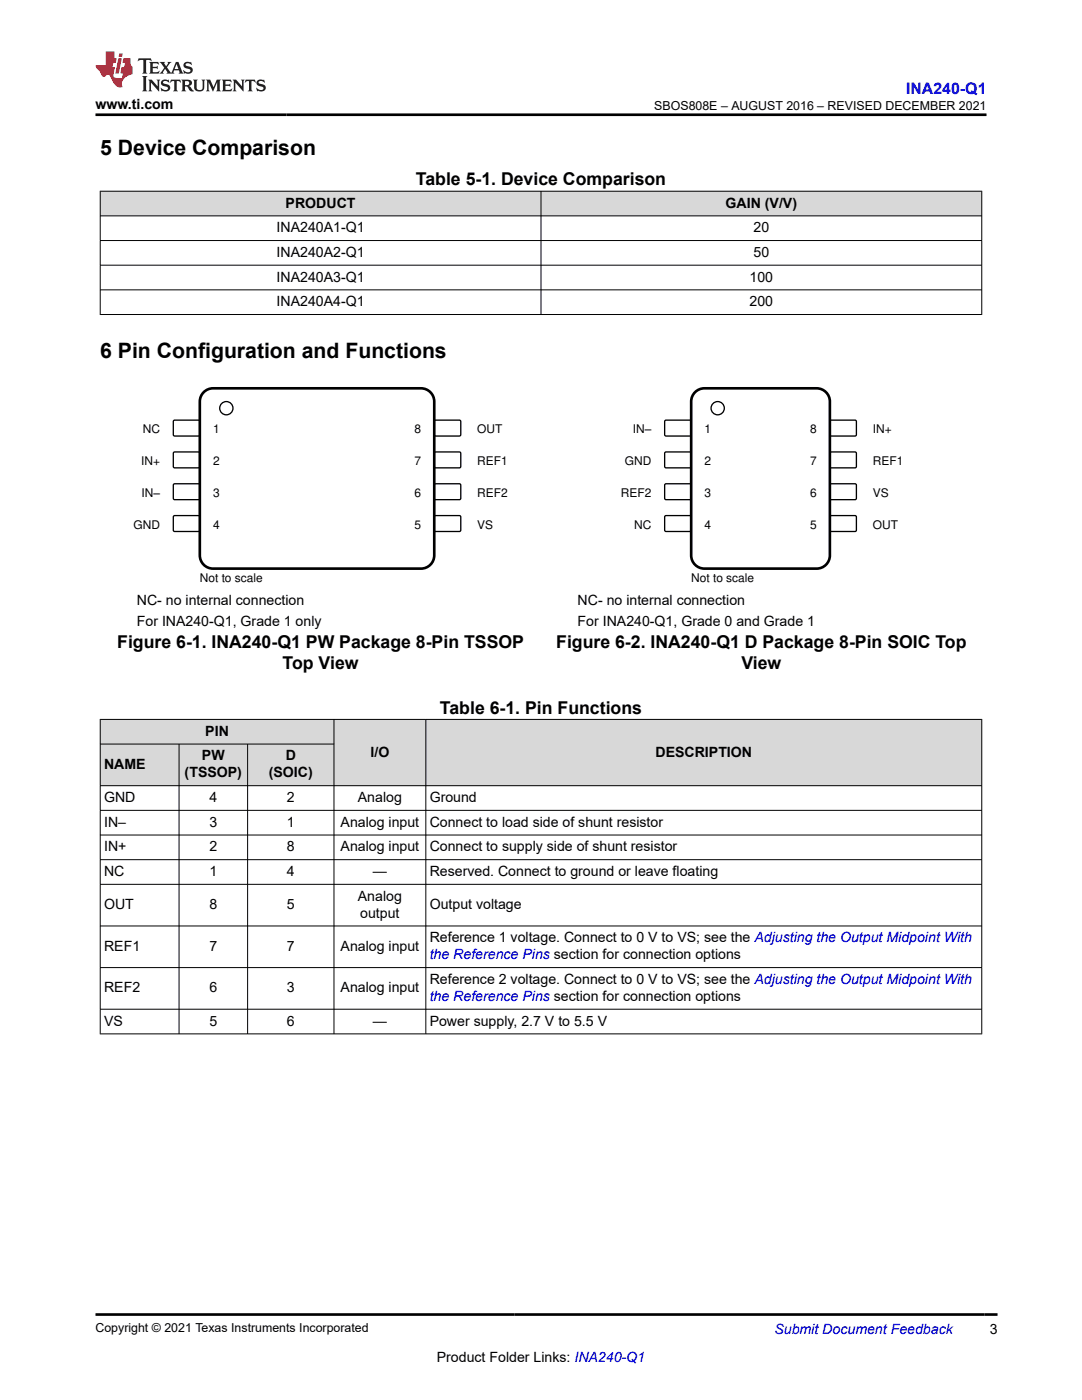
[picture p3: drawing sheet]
<svg xmlns="http://www.w3.org/2000/svg" width="216mm" height="279mm" viewBox="0 0 216 279" stroke-linecap="round" stroke-linejoin="round" font-family="sans-serif">
<g fill="#d8d8d8">
<path d="M20 38.2h175.9v4.9h-175.9z" fill-rule="evenodd"/>
<path d="M20.1 38.2h87.8v4.8h-87.8z" fill-rule="evenodd"/>
<path d="M108 38.2h87.8v4.8h-87.8z" fill-rule="evenodd"/>
</g>
<path d="M19.9 38.2h176.1M20 38.1v24.7M107.9 38.1v24.7M195.9 38.1v24.7M19.9 43.1h176.1M19.9 48h176.1M19.9 52.9h176.1M19.9 57.8h176.1M19.9 62.8h176.1" fill="none" stroke="#000" stroke-width=".2"/>
<path d="M34.6 84l.2-.2 4.9 .1 .2 .2-.1 2.8-.2 .1h-4.9l-.1-.2z" fill-rule="evenodd" fill="#fff"/>
<path d="M34.6 84l.2-.2 4.9 .1 .2 .2-.1 2.8-.2 .1h-4.9l-.1-.2z" fill="none" stroke="#000" stroke-width=".26"/>
<path d="M86.8 83.9h5l.1 .2v2.8l-.2 .1h-4.9l-.1-.2v-2.7z" fill-rule="evenodd" fill="#fff"/>
<path d="M86.8 83.9h5l.1 .2v2.8l-.2 .1h-4.9l-.1-.2v-2.7z" fill="none" stroke="#000" stroke-width=".26"/>
<path d="M34.6 90.3l.2-.1h4.9l.2 .3-.1 2.7-.2 .2-4.9-.1-.1-.2z" fill-rule="evenodd" fill="#fff"/>
<path d="M34.6 90.3l.2-.1h4.9l.2 .3-.1 2.7-.2 .2-4.9-.1-.1-.2z" fill="none" stroke="#000" stroke-width=".26"/>
<path d="M86.8 90.2h5l.1 .3v2.7l-.2 .2-4.9-.1-.1-.2v-2.6z" fill-rule="evenodd" fill="#fff"/>
<path d="M86.8 90.2h5l.1 .3v2.7l-.2 .2-4.9-.1-.1-.2v-2.6z" fill="none" stroke="#000" stroke-width=".26"/>
<path d="M34.6 96.7l.2-.2 4.9 .1 .2 .2-.1 2.8-.2 .1h-4.9l-.1-.2z" fill-rule="evenodd" fill="#fff"/>
<path d="M34.6 96.7l.2-.2 4.9 .1 .2 .2-.1 2.8-.2 .1h-4.9l-.1-.2z" fill="none" stroke="#000" stroke-width=".26"/>
<path d="M86.8 96.6h5l.1 .2v2.8l-.2 .1h-4.9l-.1-.2v-2.7z" fill-rule="evenodd" fill="#fff"/>
<path d="M86.8 96.6h5l.1 .2v2.8l-.2 .1h-4.9l-.1-.2v-2.7z" fill="none" stroke="#000" stroke-width=".26"/>
<path d="M34.6 103l.2-.1h4.9l.2 .3-.1 2.7-.2 .2-4.9-.1-.1-.2z" fill-rule="evenodd" fill="#fff"/>
<path d="M34.6 103l.2-.1h4.9l.2 .3-.1 2.7-.2 .2-4.9-.1-.1-.2z" fill="none" stroke="#000" stroke-width=".26"/>
<path d="M86.8 102.9h5l.1 .3v2.7l-.2 .2-4.9-.1-.1-.2v-2.6z" fill-rule="evenodd" fill="#fff"/>
<g fill="none" stroke="#000" stroke-width=".26">
<path d="M86.8 102.9h5l.1 .3v2.7l-.2 .2-4.9-.1-.1-.2v-2.6z"/>
<circle cx="45.2" cy="81.5" r="1.32"/>
</g>
<path d="M40.5 78.5a2.64 2.64 0 0 1 2-1h41.5a2.65 2.65 0 0 1 2.7 2.6v30.7a2.65 2.65 0 0 1-2.7 2.7h-41.5a2.65 2.65 0 0 1-2.6-2.7v-30.7v-.6z" fill="none" stroke="#000" stroke-width=".53"/>
<path d="M132.8 83.9h5l.1 .2v2.8l-.2 .1h-4.9l-.2-.2v-2.7z" fill-rule="evenodd" fill="#fff"/>
<path d="M132.8 83.9h5l.1 .2v2.8l-.2 .1h-4.9l-.2-.2v-2.7z" fill="none" stroke="#000" stroke-width=".26"/>
<path d="M165.7 83.9h5.1l.1 .2-.1 2.8-.2 .1h-4.9l-.1-.2v-2.7z" fill-rule="evenodd" fill="#fff"/>
<path d="M165.7 83.9h5.1l.1 .2-.1 2.8-.2 .1h-4.9l-.1-.2v-2.7z" fill="none" stroke="#000" stroke-width=".26"/>
<path d="M132.8 90.2h5l.1 .3v2.7l-.2 .2-4.9-.1-.2-.2v-2.6z" fill-rule="evenodd" fill="#fff"/>
<path d="M132.8 90.2h5l.1 .3v2.7l-.2 .2-4.9-.1-.2-.2v-2.6z" fill="none" stroke="#000" stroke-width=".26"/>
<path d="M165.7 90.2h5.1l.1 .3-.1 2.7-.2 .2-4.9-.1-.1-.2v-2.6z" fill-rule="evenodd" fill="#fff"/>
<path d="M165.7 90.2h5.1l.1 .3-.1 2.7-.2 .2-4.9-.1-.1-.2v-2.6z" fill="none" stroke="#000" stroke-width=".26"/>
<path d="M132.8 96.6h5l.1 .2v2.8l-.2 .1h-4.9l-.2-.2v-2.7z" fill-rule="evenodd" fill="#fff"/>
<path d="M132.8 96.6h5l.1 .2v2.8l-.2 .1h-4.9l-.2-.2v-2.7z" fill="none" stroke="#000" stroke-width=".26"/>
<path d="M165.7 96.6h5.1l.1 .2-.1 2.8-.2 .1h-4.9l-.1-.2v-2.7z" fill-rule="evenodd" fill="#fff"/>
<path d="M165.7 96.6h5.1l.1 .2-.1 2.8-.2 .1h-4.9l-.1-.2v-2.7z" fill="none" stroke="#000" stroke-width=".26"/>
<path d="M132.8 102.9h5l.1 .3v2.7l-.2 .2-4.9-.1-.2-.2v-2.6z" fill-rule="evenodd" fill="#fff"/>
<path d="M132.8 102.9h5l.1 .3v2.7l-.2 .2-4.9-.1-.2-.2v-2.6z" fill="none" stroke="#000" stroke-width=".26"/>
<path d="M165.7 102.9h5.1l.1 .3-.1 2.7-.2 .2-4.9-.1-.1-.2v-2.6z" fill-rule="evenodd" fill="#fff"/>
<g fill="none" stroke="#000" stroke-width=".26">
<path d="M165.7 102.9h5.1l.1 .3-.1 2.7-.2 .2-4.9-.1-.1-.2v-2.6z"/>
<circle cx="143.2" cy="81.5" r="1.32"/>
</g>
<path d="M138.5 78.5a2.64 2.64 0 0 1 2.1-1h22.3a2.65 2.65 0 0 1 2.7 2.6v30.7a2.65 2.65 0 0 1-2.7 2.7h-22.3a2.65 2.65 0 0 1-2.7-2.7v-30.7l.1-.6z" fill="none" stroke="#000" stroke-width=".53"/>
<g fill="#d8d8d8">
<path d="M20 143.6h175.9v4.9h-175.9z" fill-rule="evenodd"/>
<path d="M20.1 143.6h46.5v4.8h-46.5z" fill-rule="evenodd"/>
<path d="M66.7 143.6h18.2v13.1h-18.2z" fill-rule="evenodd"/>
<path d="M85 143.6h110.8v13.1h-110.8z" fill-rule="evenodd"/>
<path d="M20.1 148.6h15.6v8.1h-15.6z" fill-rule="evenodd"/>
<path d="M35.8 148.6h13.5v8.1h-13.5z" fill-rule="evenodd"/>
<path d="M49.5 148.6h17.1v8.1h-17.1z" fill-rule="evenodd"/>
</g>
<g fill="none" stroke="#000" stroke-width=".2">
<path d="M19.9 143.6h176.1M19.9 148.5h46.8M20 143.5v62.9M35.7 148.5v57.9M49.4 148.5v57.9M66.6 143.5v62.9M85 143.5v62.9M195.9 143.5v62.9M196 156.8h-176.1M19.9 161.7h176.1M19.9 166.6h176.1M19.9 171.6h176.1"/>
<path d="M19.9 176.5h176.1M19.9 184.8h176.1M19.9 193.1h176.1M19.9 201.4h176.1M19.9 206.3h176.1"/>
</g>
<path d="M27.7 11.6l-.2 .6 .5-.2h.6v.1v2.2l-.2 .4h1l-.2-.4v-2.2v-.1h.5l.5 .2-.1-.6zM29.8 12.4l.2 .3v1.6l-.2 .4h1.9l.1-.6a1.08 1.08 0 0 1-1.3 .2v-.7h.6l.4 .2v-.7l-.4 .2h-.6v-.5l.2-.2a1 1 0 0 1 1 .3l-.1-.5zM31.8 12.4l1 1.1-1 1.2h.9l-.2-.2 .4-.8 .5 .8-.2 .2h1.6l-.2-.2 .1-.5h1l.1 .5-.1 .2h.9l-.2-.4-.8-1.9h-.5l-1 2.1-.8-1.1 .9-1h-.8l.2 .2-.5 .6-.3-.6 .1-.2zM35.2 12.8l.4 1h-.8zM36.8 12.5a.65 .65 0 0 0-.2 .7 .65 .65 0 0 0 .6 .5l.7 .1 .1 .3a.79 .79 0 0 1-.7 .4 .79 .79 0 0 1-.7-.5l.1 .7 .2-.1a.93 .93 0 0 0 1.1 0 .93 .93 0 0 0 .4-.9 1.46 1.46 0 0 0-1.2-.6l-.1-.3a1.09 1.09 0 0 1 1.2 .2l-.2-.6-.1 .1-.6-.2zM28.4 15.2l.2 .4v2.2l-.2 .4h1l-.2-.4v-2.2l.2-.4zM29.6 15.9l.2 .4v1.5l-.2 .4h.8l-.3-.4v-1.3l1.7 1.8v-2l.2-.4h-.8l.2 .2 .1 1.1-1.2-1.3zM32.3 16a.65 .65 0 0 0-.2 .8 .65 .65 0 0 0 .7 .4l.6 .2 .1 .2a.79 .79 0 0 1-.7 .4 .79 .79 0 0 1-.7-.5l.1 .7 .2-.1a.93 .93 0 0 0 1.1 .1 .93 .93 0 0 0 .4-1 1.46 1.46 0 0 0-1.2-.5l-.1-.4a1.09 1.09 0 0 1 1.2 .2l-.2-.6-.1 .1-.6-.1zM34.1 15.9l-.1 .6a.63 .63 0 0 1 .7-.3l.1 1.6-.3 .4h1l-.2-.4v-1.6a.66 .66 0 0 1 .8 .3l-.1-.6zM36.2 15.9l.2 .4v1.5l-.2 .4h.9l-.2-.2v-.7h.5l.1 .2a.79 .79 0 0 0 1.2 .6l-1-.9a.61 .61 0 0 0 .6-.6 .61 .61 0 0 0-.5-.7zM36.9 16.2h.2a.47 .47 0 0 1 .5 .1 .47 .47 0 0 1 .1 .5l-.2 .1-.6 .1zM38.5 15.9l.2 .2a2.27 2.27 0 0 0 .4 2 1.04 1.04 0 0 0 1.7-.7v-1.3l.2-.2h-.8l.2 .4v1.1a.6 .6 0 0 1-.6 .6 .6 .6 0 0 1-.6-.6v-1.1l.3-.4zM41.1 15.9l.2 .4v1.5l-.2 .4h.7l-.2-.4v-1.4l.9 1.9 .8-1.9v1.4l-.2 .4h1l-.3-.4v-1.5l.3-.4h-.8l-.7 1.5-.7-1.5zM44.3 15.9l.2 .4v1.5l-.2 .4h1.9l.1-.6a1.09 1.09 0 0 1-1.3 .2v-.7h.6l.4 .2v-.6l-.4 .2h-.6v-.6l.2-.1a1.01 1.01 0 0 1 1 .3l-.1-.6zM46.4 15.9l.3 .4v1.5l-.3 .4h.8l-.2-.4v-1.3l1.6 1.8v-2l.2-.4h-.7l.2 .2v1.1l-1.2-1.3zM49 15.9l-.1 .6a.63 .63 0 0 1 .8-.3v1.6l-.3 .4h1l-.2-.4v-1.6a.66 .66 0 0 1 .8 .3l-.1-.6zM51.4 16a.65 .65 0 0 0-.2 .8 .65 .65 0 0 0 .6 .4l.6 .2 .2 .2a.79 .79 0 0 1-.8 .4 .79 .79 0 0 1-.6-.5l.1 .7 .2-.1a.93 .93 0 0 0 1 .1 .93 .93 0 0 0 .5-1 1.46 1.46 0 0 0-1.3-.5l-.1-.4a1.09 1.09 0 0 1 1.3 .2l-.2-.6-.2 .1-.5-.1z" fill="#231f20"/>
<path d="M21.1 10.3v2.7h-2.1l.1 .4 .9 1a.95 .95 0 0 0 .9 .9 .59 .59 0 0 1 .6-.4 .59 .59 0 0 1 .5 .3l.4 .8a1.59 1.59 0 0 0 2.1 1.4 1.61 1.61 0 0 1 1-2.3l1-.3-.1-1.5a1.59 1.59 0 0 1-.4-1.7h-1.4l-.2 .9h.5l-.1 .9h-.5l-.2 .9v.3l.4 .1-.2 .9h-.6a.73 .73 0 0 1-1.1-.7l.3-1.5h-.5l.2-.9h.5l.2-.9h-.5v-1.3zM23.6 11.6l-.6 3.1h.7l.6-3.1zM23.8 10.7l-.1 .6h.7l.1-.6z" fill="#ed1c24"/>
<path d="M19 22.9h177.8M19.1 262.3h179.9" fill="none" stroke="#000" stroke-width=".53"/>
<g font-size="4.2">
<text x="20" y="30.9">5 Device Comparison</text>
<text x="20" y="71.4">6 Pin Configuration and Functions</text>
</g>
<g font-size="3.5">
<text x="83" y="37">Table 5-1. Device Comparison</text>
<text x="23.4" y="129.4">Figure 6-1. INA240-Q1 PW Package 8-Pin TSSOP</text>
<text x="111" y="129.4">Figure 6-2. INA240-Q1 D Package 8-Pin SOIC Top</text>
<text x="56.4" y="133.6">Top View</text>
<text x="147.9" y="133.6">View</text>
<text x="87.8" y="142.4">Table 6-1. Pin Functions</text>
</g>
<text font-size="3.2" fill="#00f" x="180.8" y="18.7">INA240-Q1</text>
<g font-size="2.8">
<text x="19" y="21.8">www.ti.com</text>
<text x="57" y="41.4">PRODUCT</text>
<text x="144.8" y="41.4">GAIN (V/V)</text>
<text x="55.2" y="46.4">INA240A1-Q1</text>
<text x="150.4" y="46.4">20</text>
<text x="55.2" y="51.3">INA240A2-Q1</text>
<text x="150.4" y="51.3">50</text>
<text x="55.2" y="56.2">INA240A3-Q1</text>
<text x="149.6" y="56.2">100</text>
<text x="55.2" y="61.1">INA240A4-Q1</text>
<text x="149.6" y="61.1">200</text>
<text x="27.3" y="120.7">NC- no internal connection</text>
<text x="27.3" y="124.9">For INA240-Q1, Grade 1 only</text>
<text x="115.3" y="120.7">NC- no internal connection</text>
<text x="115.3" y="124.9">For INA240-Q1, Grade 0 and Grade 1</text>
<text x="41" y="146.8">PIN</text>
<text x="20.8" y="153.5">NAME</text>
<text x="36.8" y="155.2">(TSSOP)</text>
<text x="40.3" y="151.8">PW</text>
<text x="53.6" y="155.2">(SOIC)</text>
<text x="57" y="151.8">D</text>
<text x="73.9" y="151">I/O</text>
<text x="130.8" y="151">DESCRIPTION</text>
<text x="20.8" y="160.1">GND</text>
<text x="41.8" y="160.1">4</text>
<text x="57.2" y="160.1">2</text>
<text x="71.4" y="160.1">Analog</text>
<text x="85.7" y="160.1">Ground</text>
<text x="20.8" y="165">IN–</text>
<text x="41.8" y="165">3</text>
<text x="57.2" y="165">1</text>
<text x="68" y="165">Analog input</text>
<text x="85.7" y="165">Connect to load side of shunt resistor</text>
<text x="20.8" y="169.9">IN+</text>
<text x="41.8" y="169.9">2</text>
<text x="57.2" y="169.9">8</text>
<text x="68" y="169.9">Analog input</text>
<text x="85.7" y="169.9">Connect to supply side of shunt resistor</text>
<text x="20.8" y="174.8">NC</text>
<text x="41.8" y="174.8">1</text>
<text x="57.2" y="174.8">4</text>
<text x="71.4" y="179.8">Analog</text>
<text x="74.4" y="174.8">—</text>
<text x="85.7" y="174.8">Reserved. Connect to ground or leave floating</text>
<text x="20.8" y="181.5">OUT</text>
<text x="41.8" y="181.5">8</text>
<text x="57.2" y="181.5">5</text>
<text x="71.9" y="183.1">output</text>
<text x="85.7" y="181.5">Output voltage</text>
<text x="20.8" y="189.8">REF1</text>
<text x="41.8" y="189.8">7</text>
<text x="57.2" y="189.8">7</text>
<text x="68" y="189.8">Analog input</text>
<text x="85.7" y="188.1">Reference 1 voltage. Connect to 0 V to VS; see the Adjusting the Output Midpoint With</text>
<text x="85.7" y="196.4">Reference 2 voltage. Connect to 0 V to VS; see the Adjusting the Output Midpoint With</text>
<text x="20.8" y="198.1">REF2</text>
<text x="41.8" y="198.1">6</text>
<text x="57.2" y="198.1">3</text>
<text x="68" y="198.1">Analog input</text>
<text x="20.8" y="204.7">VS</text>
<text x="41.8" y="204.7">5</text>
<text x="57.2" y="204.7">6</text>
<text x="74.4" y="204.7">—</text>
<text x="85.7" y="204.7">Power supply, 2.7 V to 5.5 V</text>
<text x="197.5" y="266.1">3</text>
<text x="87.2" y="271.7">Product Folder Links: INA240-Q1</text>
</g>
<g font-size="2.8" fill="#00f">
<text x="85.7" y="191.5">the Reference Pins section for connection options</text>
<text x="85.7" y="199.8">the Reference Pins section for connection options</text>
<text x="154.5" y="266.2">Submit Document Feedback</text>
</g>
<g font-size="2.5">
<text x="130.6" y="21.9">SBOS808E – AUGUST 2016 – REVISED DECEMBER 2021</text>
<text x="19" y="265.9">Copyright © 2021 Texas Instruments Incorporated</text>
</g>
<g font-size="2.4">
<text x="28.5" y="86.5">NC</text>
<text x="42.5" y="86.5">1</text>
<text x="82.7" y="86.5">8</text>
<text x="95.2" y="86.5">OUT</text>
<text x="126.3" y="86.5">IN±</text>
<text x="140.6" y="86.5">1</text>
<text x="161.6" y="86.5">8</text>
<text x="174.2" y="86.5">IN+</text>
<text x="28.2" y="92.8">IN+</text>
<text x="42.5" y="92.8">2</text>
<text x="82.7" y="92.8">7</text>
<text x="95.2" y="92.8">REF1</text>
<text x="124.7" y="92.8">GND</text>
<text x="140.6" y="92.8">2</text>
<text x="161.6" y="92.8">7</text>
<text x="174.2" y="92.8">REF1</text>
<text x="28.2" y="99.2">IN±</text>
<text x="42.5" y="99.2">3</text>
<text x="82.7" y="99.2">6</text>
<text x="95.2" y="99.2">REF2</text>
<text x="123.9" y="99.2">REF2</text>
<text x="140.6" y="99.2">3</text>
<text x="161.6" y="99.2">6</text>
<text x="174.2" y="99.2">VS</text>
<text x="26.7" y="105.5">GND</text>
<text x="42.5" y="105.5">4</text>
<text x="82.7" y="105.5">5</text>
<text x="95.2" y="105.5">VS</text>
<text x="126.5" y="105.5">NC</text>
<text x="140.6" y="105.5">4</text>
<text x="161.6" y="105.5">5</text>
<text x="174.2" y="105.5">OUT</text>
<text x="39.9" y="116.1">Not to scale</text>
<text x="137.9" y="116.1">Not to scale</text>
</g>
</svg>
